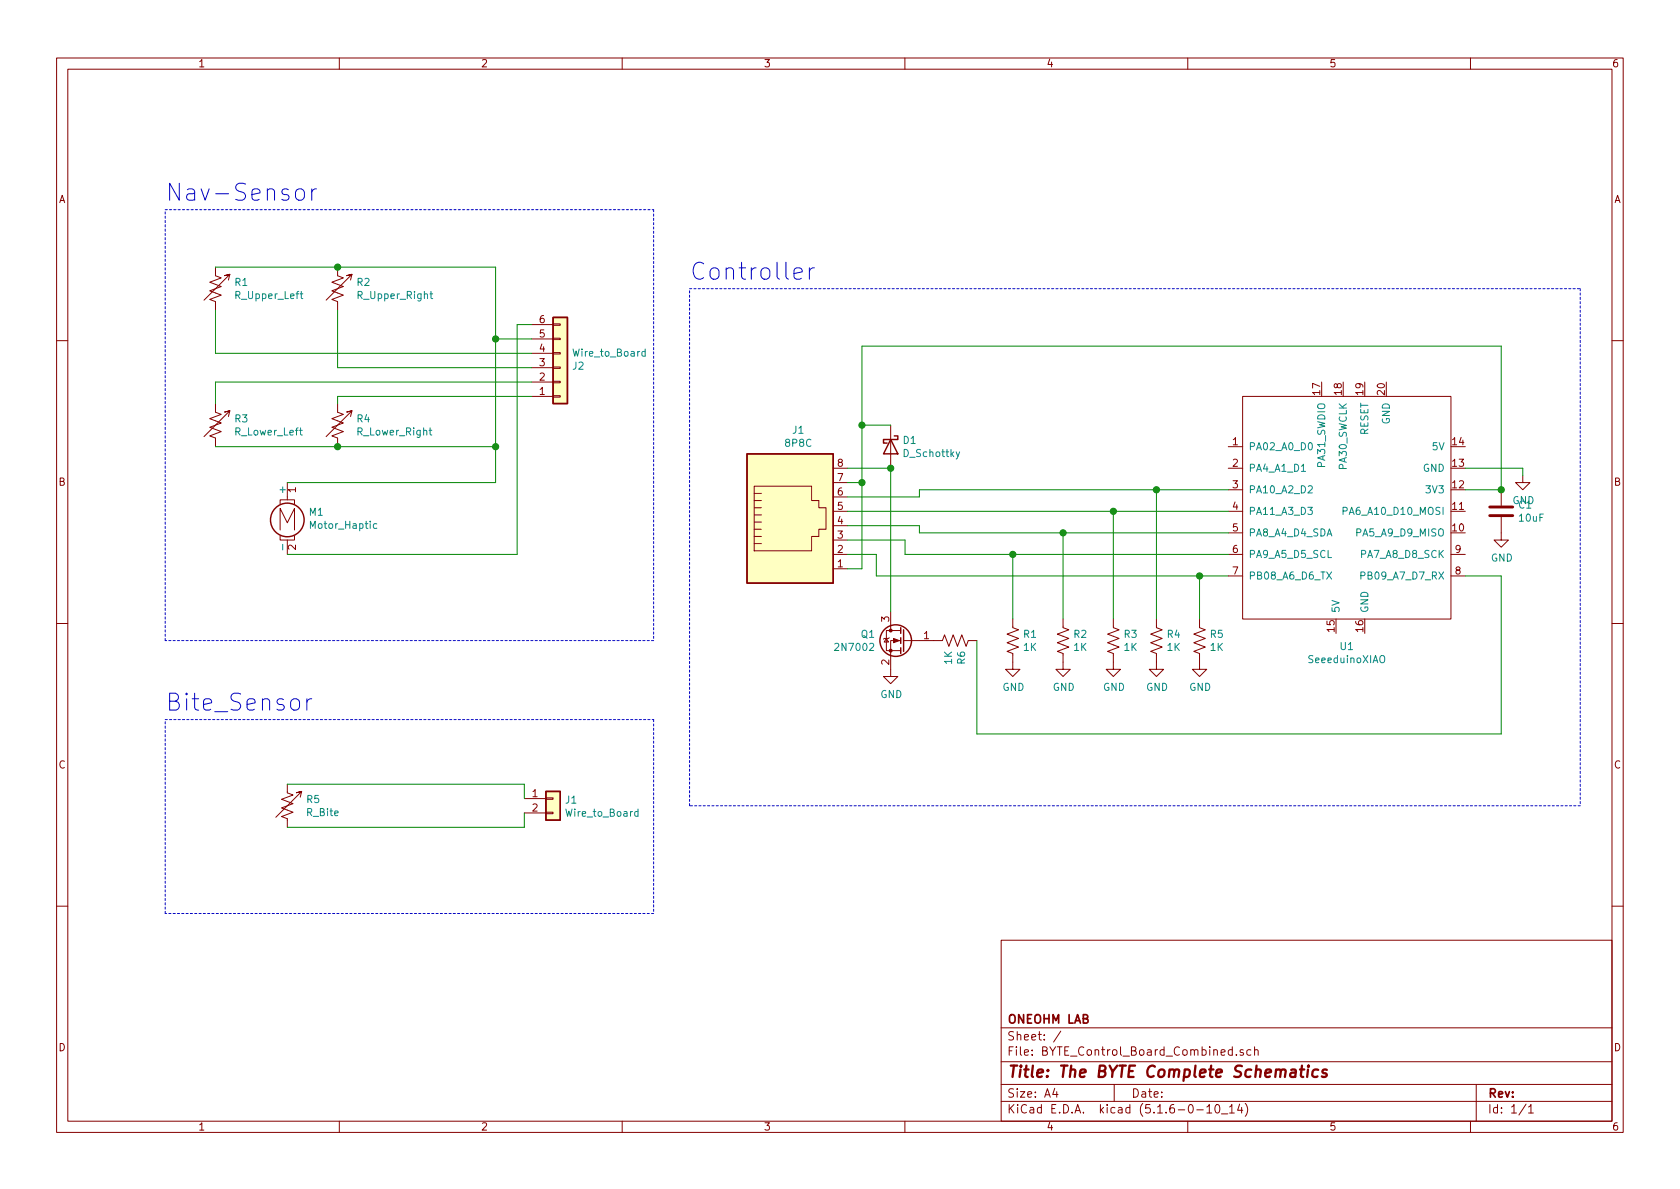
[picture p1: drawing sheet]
<svg xmlns="http://www.w3.org/2000/svg" width="297mm" height="210mm" viewBox="0 0 297 210" stroke-linecap="round" stroke-linejoin="round" font-family="sans-serif">
<g fill="none" stroke="#840000" stroke-width=".18">
<path d="M10 10.3h277v189.9h-277zM12 12.2h273v186.1h-273zM60 10.3v1.9M110 10.3v1.9M160 10.3v1.9M210 10.3v1.9M260 10.3v1.9M38.1 47.2v1.6l1 .3-2 .8 2 .8-2 .7 2 .8-2 .8 1 .3v1.6M40.4 49.5l.2-1-1 .3 1-.3-4.5 4.6M59.7 47.2v1.6l1 .3-2 .8 2 .8-2 .7 2 .8-2 .8 1 .3v1.6M62 49.5l.2-1-1 .3 1-.3-4.5 4.6M94 59.9h3.8"/>
<path d="M94 57.4h3.8M97.8 59.8h1.3v.3h-1.3zM97.8 57.3h1.3v.2h-1.3zM10 60.2h2M38.1 71.4v1.5l1 .4-2 .7 2 .8-2 .8 2 .7-2 .8 1 .4v1.5M40.4 73.7l.2-1.1-1 .3 1-.3-4.5 4.6M59.7 71.4v1.5l1 .4-2 .7 2 .8-2 .8 2 .7-2 .8 1 .4v1.5M62 73.7l.2-1.1-1 .3 1-.3-4.5 4.6M94 70.1h3.8M94 67.6h3.8M94 65h3.8M94 62.5h3.8"/>
<path d="M97.8 62.4h1.3v.2h-1.3zM97.8 67.4h1.3v.3h-1.3zM97.8 70h1.3v.2h-1.3zM97.8 64.9h1.3v.2h-1.3zM157.5 75.2v7.6M217.2 79h2.5M219.7 70.1h36.8v39.4h-36.8zM285 60.2h2M49.5 94.7v.8h2.6v-.8M49.5 89.1v-.7h2.6v.7M49.5 93.7v-3.8l1.3 2.6 1.3-2.6v3.8M50.8 85.3v3.1"/>
<path d="M50.8 95.5v2.5M133.3 96.1h1.3M133.3 94.9h1.3M133.3 93.6h1.3M133.3 92.3h1.3M133.3 91.1h1.3M133.3 89.8h1.3M133.3 86h10.2v2.5h1.3v1.3h1.2v3.8h-1.2v1.3h-1.3v2.5h-10.2zM133.3 88.5h1.3M133.3 87.2h1.3M147.3 82.8h2.6M147.3 90.4h2.6"/>
<path d="M147.3 98h2.6M147.3 95.5h2.6M147.3 93h2.6M147.3 87.9h2.6M147.3 85.3h2.6M217.2 82.8h2.5M217.2 86.6h2.5M217.2 90.4h2.5M217.2 94.2h2.5M217.2 98h2.5M256.5 98h2.6M265.4 91.4v4.1h1.3l-1.3 1.3-1.2-1.3h1.2"/>
<path d="M265.4 86.6v2.8M269.2 84.1v1.2h1.3l-1.3 1.3-1.2-1.3h1.2M10 110.3h2M147.3 100.6h2.6M156.7 112.9l.4 .6h-.8zM157.2 112.8l-.1 .1h-.8l-.1 .1M157.5 108.2v3.3M159.3 113.3h-1.8v6.3h1.2l-1.2 1.3-1.3-1.3h1.3M159.3 111.5h-2.6v3.6h2.6M159.8 113.3h6.8l.4-1 .8 2 .7-2 .8 2 .8-2 .7 2 .4-1h1.5M179.1 109.5v1.5l1 .4-2 .7 2 .8-2 .8 2 .7-2 .8 1 .4v2.8h1.2l-1.2 1.2-1.3-1.2h1.3M188 109.5v1.5l1 .4-2.1 .7 2.1 .8-2.1 .8 2.1 .7-2.1 .8 1.1 .4v2.8h1.2l-1.2 1.2-1.3-1.2h1.3"/>
<path d="M196.8 109.5v1.5l1.1 .4-2.1 .7 2.1 .8-2.1 .8 2.1 .7-2.1 .8 1 .4v2.8h1.3l-1.3 1.2-1.2-1.2h1.2M204.5 109.5v1.5l1 .4-2 .7 2 .8-2 .8 2 .7-2 .8 1 .4v2.8h1.2l-1.2 1.2-1.3-1.2h1.3M212.1 109.5v1.5l1 .4-2 .7 2 .8-2 .8 2 .7-2 .8 1 .4v2.8h1.3l-1.3 1.2-1.3-1.2h1.3M217.2 101.8h2.5M256.5 101.8h2.6M285 110.3h2M50.8 138.7v1.5l1 .4-2 .7 2 .8-2 .8 2 .7-2 .8 1 .4v1.5M53.1 141l.2-1.1-1 .3 1-.3-4.5 4.6M92.7 141.2h3.8M92.7 143.8h3.8M96.5 143.6h1.3v.3h-1.3zM96.5 141.1h1.3v.2h-1.3z"/>
<path d="M10 160.2h2M177 166.3h108v32h-108zM285 160.2h2M60 198.3v1.9M110 198.3v1.9M160 198.3v1.9M177 194.8h108M177 191.8h108M177 187.8h108M177 181.8h108M186.5 192.5l-.4 1h1M186.8 193v1"/>
<path d="M187.6 182.3l-1.3 2M197 191.8v3M210 198.3v1.9M211.6 196.3h1.2M213.4 195.8l.4-.5v1.5M213.4 196.8h.8M215 195.4l.3-.1a.94 .94 0 0 1 0 1.5 .8 .8 0 0 1-.6-.6 .8 .8 0 0 1 .3-.8zM216 197h1.1M217.4 195.8l.4-.5v1.5M217.4 196.8h.8M217.9 185.7l-.5-.1-.2 .3v.6l.2 .1 .5-.1M217.9 185.1v1.5"/>
<path d="M218.6 186.5v.1M219.2 195.2l-.4 1.1h.9M219.5 195.8v1M219.8 185.7l-.3-.1-.2 .2v.2l.5 .2v.3h-.5M220.2 195.1a1.71 1.71 0 0 1 0 2.3M221.2 185.7l-.4-.1-.4 .3 .1 .6 .3 .1 .4-.1M221.8 185.7l.2-.1 .4 .1 .1 .9M221.8 185.1v1.5M260 198.3v1.9M261 191.8v6.5M269.8 195.2l-1.2 2M270.3 195.8l.4-.5v1.5"/>
<path d="M270.3 196.8h.8"/>
</g>
<path d="M229.8 189.1h.8M230.2 188.4l-.2 1.8 .1 .1 .3 .1M231.3 189.1l-.2 1.3M231.4 188.4l-.2 .1 .1 .1 .1-.2-.1 .2M233.1 189.2a.68 .68 0 0 0-1 .3v.8l.3 .1 .5-.1M234.6 189.2a.49 .49 0 0 0-.8 .3l.3 .3 .4 .1 .1 .3-.3 .2-.6-.1" fill="none" stroke="#840000" stroke-width=".41"/>
<g fill="#ffffc2" stroke="#ffffc2" stroke-width=".18">
<path d="M97.8 56.1h2.5v15.3h-2.5z"/>
<path d="M96.5 139.9h2.6v5.1h-2.6z"/>
<path d="M132.1 80.3h15.2v22.8h-15.2z"/>
</g>
<g fill="none" stroke="#840000" stroke-width=".25">
<path d="M97.8 56.1h2.5v15.3h-2.5zM157.5 77.7l1.2 2.6h-2.5zM158.1 77.1h.6v.6h-2.5v.7h.6M132.1 80.3h15.2v22.8h-15.2zM159.3 111v1M159.3 112.8v1M159.3 114.5v1.1M159.8 111.4v3.8M96.5 139.9h2.6v5.1h-2.6z"/>
<circle cx="50.8" cy="91.9" r="2.97"/>
<circle cx="158.4" cy="113.3" r="2.79"/>
</g>
<g fill="none" stroke="#008484" stroke-width=".18">
<path d="M53.1 52h.4M53.3 51.5v1.1l.2 .2M76 52h.5M76.2 51.5v1.1l.3 .2M53 76.1h.4M53.1 75.7v1.1l.3 .1M75.9 76.1h.5M76 75.7v1.1l.4 .1M114.1 62.2l-.4-.1-.2 .3 .1 .5h.5M114.1 61.7v1.3M169.7 79.9l-.5 1.1-.1 .2M231.4 78.4l.2-.1a.69 .69 0 0 1 .4 .6 .69 .69 0 0 1-.4 .6l-.2-.2-.1-.2z"/>
<path d="M66.6 92.7l-.4-.1-.2 .2 .1 .6h.5M230.1 83.4h.7M231.2 89.7h.8l-.4 .5 .4 .1-.1 .6-.5 .1-.2-.1M231.3 86l.5-.1 .2 .4v.2l-.8 .7h.8M237.5 90.4l.7-.1v-.5l-.7-.1v1.3M234.6 101.1l.8 1.3M235.4 101.1l-.8 1.3M240.6 101.8l.6-.1 .2-.1-.1-.3-.2-.2h-.5v1.3M244 116.1l.3-.2a.45 .45 0 0 1 .5 .5v.4l-.1 .3h-.5a.92 .92 0 0 1-.2-1zM112.8 143.6l-.4-.1-.2 .2 .1 .6h.5M112.8 143.1v1.2"/>
</g>
<path d="M263.4 91.2h4.1M263.4 89.7h4.1" fill="none" stroke="#840000" stroke-width=".51"/>
<g fill="#840000" stroke="#840000" stroke-width=".18">
<path d="M158 112.9l1 .4-1 .4z"/>
<circle cx="157.5" cy="115.1" r=".25"/>
<circle cx="157.5" cy="111.5" r=".25"/>
</g>
<path d="M29.2 37.1h86.4M115.6 37.1v76.2M121.9 51h157.5M279.4 51v91.5M29.2 113.3v-76.2M115.6 113.3h-86.4M29.2 127.2h86.4M115.6 127.2v34.3M121.9 142.5v-91.5M279.4 142.5h-157.5M29.2 161.5v-34.3M115.6 161.5h-86.4" fill="none" stroke="#0000c2" stroke-width=".18" stroke-dasharray=".4 .4"/>
<g fill="none" stroke="#008400" stroke-width=".18">
<path d="M38.1 47.2h49.5v38.1h-36.8M38.1 54.9v7.6h55.9M59.7 54.9v10.1h34.3M87.6 59.9h6.4M94 57.4h-2.6v40.6h-40.6M38.1 79h49.5M94 70.1h-34.3v1.3M94 67.6h-55.9v3.8M152.4 75.2h5.1M149.9 98h5v3.8h62.3M149.9 95.5h10.1v2.5h57.2M149.9 93h12.7v1.2h54.6"/>
<path d="M149.9 90.4h67.3M149.9 82.8h7.6v25.4M149.9 85.3h2.5M179.1 98v11.5M188 94.2v15.3M196.8 90.4v19.1M204.5 86.6v22.9M217.2 86.6h-54.6v1.3h-12.7M259.1 86.6h6.3v-25.4h-113v39.4h-2.5M259.1 82.8h10.1v1.3M212.1 101.8v7.7M259.1 101.8h6.3v28h-92.7v-16.5"/>
<path d="M50.8 138.7h41.9v2.5M92.7 143.8v2.5h-41.9"/>
</g>
<path d="M52.4 33.7a.81 .81 0 0 1 .8-.3 .81 .81 0 0 1 .6 .6v.8a.81 .81 0 0 1-.8 .6 .81 .81 0 0 1-.8-.6v-.8zM55.1 33.4v2M56 33.4a.77 .77 0 0 0-.9 .6M140.4 48.4l1.4-.3-.1-.6-.3-.1h-.6l-.3 .1-.1 .3v1.1l.1 .3 .3 .2h.6l.3-.2M143.1 47.4v2M144 47.4a.77 .77 0 0 0-.9 .5M54.3 123.6v2M55.1 123.6a.77 .77 0 0 0-.8 .5" fill="none" stroke="#0000c2" stroke-width=".18"/>
<g fill="#008400" stroke="#008400" stroke-width=".25">
<circle cx="59.7" cy="47.2" r=".51"/>
<circle cx="204.5" cy="86.6" r=".51"/>
<circle cx="59.7" cy="79" r=".51"/>
<circle cx="265.4" cy="86.6" r=".51"/>
<circle cx="152.4" cy="75.2" r=".51"/>
<circle cx="157.5" cy="82.8" r=".51"/>
<circle cx="87.6" cy="59.9" r=".51"/>
<circle cx="87.6" cy="79" r=".51"/>
<circle cx="212.1" cy="101.8" r=".51"/>
<circle cx="152.4" cy="85.3" r=".51"/>
<circle cx="196.9" cy="90.4" r=".51"/>
<circle cx="179.1" cy="98" r=".51"/>
<circle cx="188" cy="94.2" r=".51"/>
</g>
<g font-size="4.2" fill="#0000c2">
<text x="29.2" y="35.6">Nav-Sensor</text>
<text x="121.9" y="49.5">Controller</text>
<text x="29.2" y="125.7">Bite_Sensor</text>
</g>
<text font-size="2.8" fill="#840000" x="178" y="190.5">Title: The BYTE Complete Schematics</text>
<g font-size="2.1" fill="#840000">
<text x="178" y="184">Sheet: /</text>
<text x="178" y="181">ONEOHM LAB</text>
<text x="178" y="186.7">File: BYTE_Control_Board_Combined.sch</text>
<text x="178" y="196.9">KiCad E.D.A. kicad (5.1.6-0-10_14)</text>
<text x="178" y="194.1">Size: A4</text>
<text x="200" y="194.1">Date:</text>
<text x="263" y="194.1">Rev:</text>
<text x="263" y="196.9">Id: 1/1</text>
</g>
<g font-size="1.8" fill="#840000">
<text x="35" y="11.9">1</text>
<text x="85" y="11.9">2</text>
<text x="135" y="11.9">3</text>
<text x="185" y="11.9">4</text>
<text x="235" y="11.9">5</text>
<text x="285" y="11.9">6</text>
<text x="10.4" y="35.9">A</text>
<text x="285.4" y="35.9">A</text>
<text x="95.4" y="59.7">5</text>
<text x="95.4" y="57.1">6</text>
<text x="95.4" y="64.8">3</text>
<text x="95.4" y="62.2">4</text>
<text x="95.4" y="69.8">1</text>
<text x="95.4" y="67.3">2</text>
<text x="233.4" y="69.8" transform="rotate(-90 233.4 69.8)">17</text>
<text x="237.2" y="69.8" transform="rotate(-90 237.2 69.8)">18</text>
<text x="241" y="69.8" transform="rotate(-90 241 69.8)">19</text>
<text x="244.9" y="69.8" transform="rotate(-90 244.9 69.8)">20</text>
<text x="148.1" y="82.5">8</text>
<text x="218" y="78.7">1</text>
<text x="218" y="82.5">2</text>
<text x="256.8" y="82.5">13</text>
<text x="256.8" y="78.7">14</text>
<text x="10.4" y="85.9">B</text>
<text x="52.3" y="87.1" transform="rotate(-90 52.3 87.1)">1</text>
<text x="148.1" y="87.6">6</text>
<text x="148.1" y="85.1">7</text>
<text x="218" y="86.4">3</text>
<text x="256.8" y="86.4">12</text>
<text x="285.4" y="85.9">B</text>
<text x="148.1" y="95.2">3</text>
<text x="148.1" y="92.7">4</text>
<text x="148.1" y="90.2">5</text>
<text x="218" y="90.2">4</text>
<text x="218" y="94">5</text>
<text x="256.8" y="94">10</text>
<text x="256.8" y="90.2">11</text>
<text x="52.3" y="97.3" transform="rotate(-90 52.3 97.3)">2</text>
<text x="148.1" y="100.3">1</text>
<text x="148.1" y="97.8">2</text>
<text x="218" y="97.8">6</text>
<text x="218" y="101.6">7</text>
<text x="257.3" y="101.6">8</text>
<text x="257.3" y="97.8">9</text>
<text x="157.2" y="110" transform="rotate(-90 157.2 110)">3</text>
<text x="163.3" y="113">1</text>
<text x="236" y="111.7" transform="rotate(-90 236 111.7)">15</text>
<text x="241" y="111.7" transform="rotate(-90 241 111.7)">16</text>
<text x="157.2" y="117.6" transform="rotate(-90 157.2 117.6)">2</text>
<text x="10.4" y="135.9">C</text>
<text x="285.4" y="135.9">C</text>
<text x="94.1" y="141">1</text>
<text x="94.1" y="143.5">2</text>
<text x="10.4" y="185.9">D</text>
<text x="285.4" y="185.9">D</text>
<text x="35" y="199.9">1</text>
<text x="85" y="199.9">2</text>
<text x="135" y="199.9">3</text>
<text x="185" y="199.9">4</text>
<text x="235" y="199.9">5</text>
<text x="285" y="199.9">6</text>
</g>
<g font-size="1.8" fill="#008484">
<text x="41.6" y="50.6">R1</text>
<text x="41.8" y="52.9">R_Upper_Left</text>
<text x="63.1" y="50.6">R2</text>
<text x="63.4" y="52.9">R_Upper_Right</text>
<text x="101.3" y="65.4">J2</text>
<text x="101.5" y="63.1">Wire_to_Board</text>
<text x="41.6" y="74.7">R3</text>
<text x="41.7" y="77">R_Lower_Left</text>
<text x="63.1" y="74.7">R4</text>
<text x="63.3" y="77">R_Lower_Right</text>
<text x="140.2" y="76.7">J1</text>
<text x="241.9" y="77" transform="rotate(-90 241.9 77)">RESET</text>
<text x="245.7" y="75.1" transform="rotate(-90 245.7 75.1)">GND</text>
<text x="138.9" y="79">8P8C</text>
<text x="159.7" y="78.5">D1</text>
<text x="159.9" y="80.8">D_Schottky</text>
<text x="220.7" y="79.6">PA02_A0_D0</text>
<text x="220.7" y="83.4">PA4_A1_D1</text>
<text x="234.3" y="82.5" transform="rotate(-90 234.3 82.5)">PA31_SWDIO</text>
<text x="238.1" y="83" transform="rotate(-90 238.1 83)">PA30_SWCLK</text>
<text x="251.6" y="83.4">GND</text>
<text x="253.4" y="79.6">5V</text>
<text x="50.5" y="87.1" transform="rotate(-90 50.5 87.1)">+</text>
<text x="220.7" y="87.2">PA10_A2_D2</text>
<text x="252.4" y="87.2">3V3</text>
<text x="267.4" y="89.1">GND</text>
<text x="268.6" y="89.9">C1</text>
<text x="54.7" y="91.2">M1</text>
<text x="55.1" y="93.5">Motor_Haptic</text>
<text x="220.7" y="91.1">PA11_A3_D3</text>
<text x="220.7" y="94.9">PA8_A4_D4_SDA</text>
<text x="238.1" y="91.1">PA6_A10_D10_MOSI</text>
<text x="240.1" y="94.9">PA5_A9_D9_MISO</text>
<text x="268.7" y="92.2">10uF</text>
<text x="50.5" y="97" transform="rotate(-90 50.5 97)">-</text>
<text x="220.7" y="98.7">PA9_A5_D5_SCL</text>
<text x="240.9" y="98.7">PA7_A8_D8_SCK</text>
<text x="263.6" y="99.3">GND</text>
<text x="220.7" y="102.5">PB08_A6_D6_TX</text>
<text x="241.2" y="102.5">PB09_A7_D7_RX</text>
<text x="152.3" y="112.8">Q1</text>
<text x="181" y="112.8">R1</text>
<text x="189.9" y="112.8">R2</text>
<text x="198.8" y="112.8">R3</text>
<text x="206.4" y="112.8">R4</text>
<text x="214" y="112.8">R5</text>
<text x="236.9" y="108.5" transform="rotate(-90 236.9 108.5)">5V</text>
<text x="241.9" y="108.5" transform="rotate(-90 241.9 108.5)">GND</text>
<text x="148" y="115.1">2N7002</text>
<text x="168.3" y="117.4" transform="rotate(-90 168.3 117.4)">1K</text>
<text x="170.6" y="117.4" transform="rotate(-90 170.6 117.4)">R6</text>
<text x="181" y="115.1">1K</text>
<text x="189.9" y="115.1">1K</text>
<text x="198.8" y="115.1">1K</text>
<text x="206.4" y="115.1">1K</text>
<text x="214" y="115.1">1K</text>
<text x="231.5" y="117.3">SeeeduinoXIAO</text>
<text x="237" y="115">U1</text>
<text x="155.7" y="123.4">GND</text>
<text x="177.2" y="122.2">GND</text>
<text x="186.1" y="122.2">GND</text>
<text x="195" y="122.2">GND</text>
<text x="202.6" y="122.2">GND</text>
<text x="210.3" y="122.2">GND</text>
<text x="54.3" y="142">R5</text>
<text x="100" y="142.1">J1</text>
<text x="54.3" y="144.3">R_Bite</text>
<text x="100.2" y="144.4">Wire_to_Board</text>
</g>
</svg>
